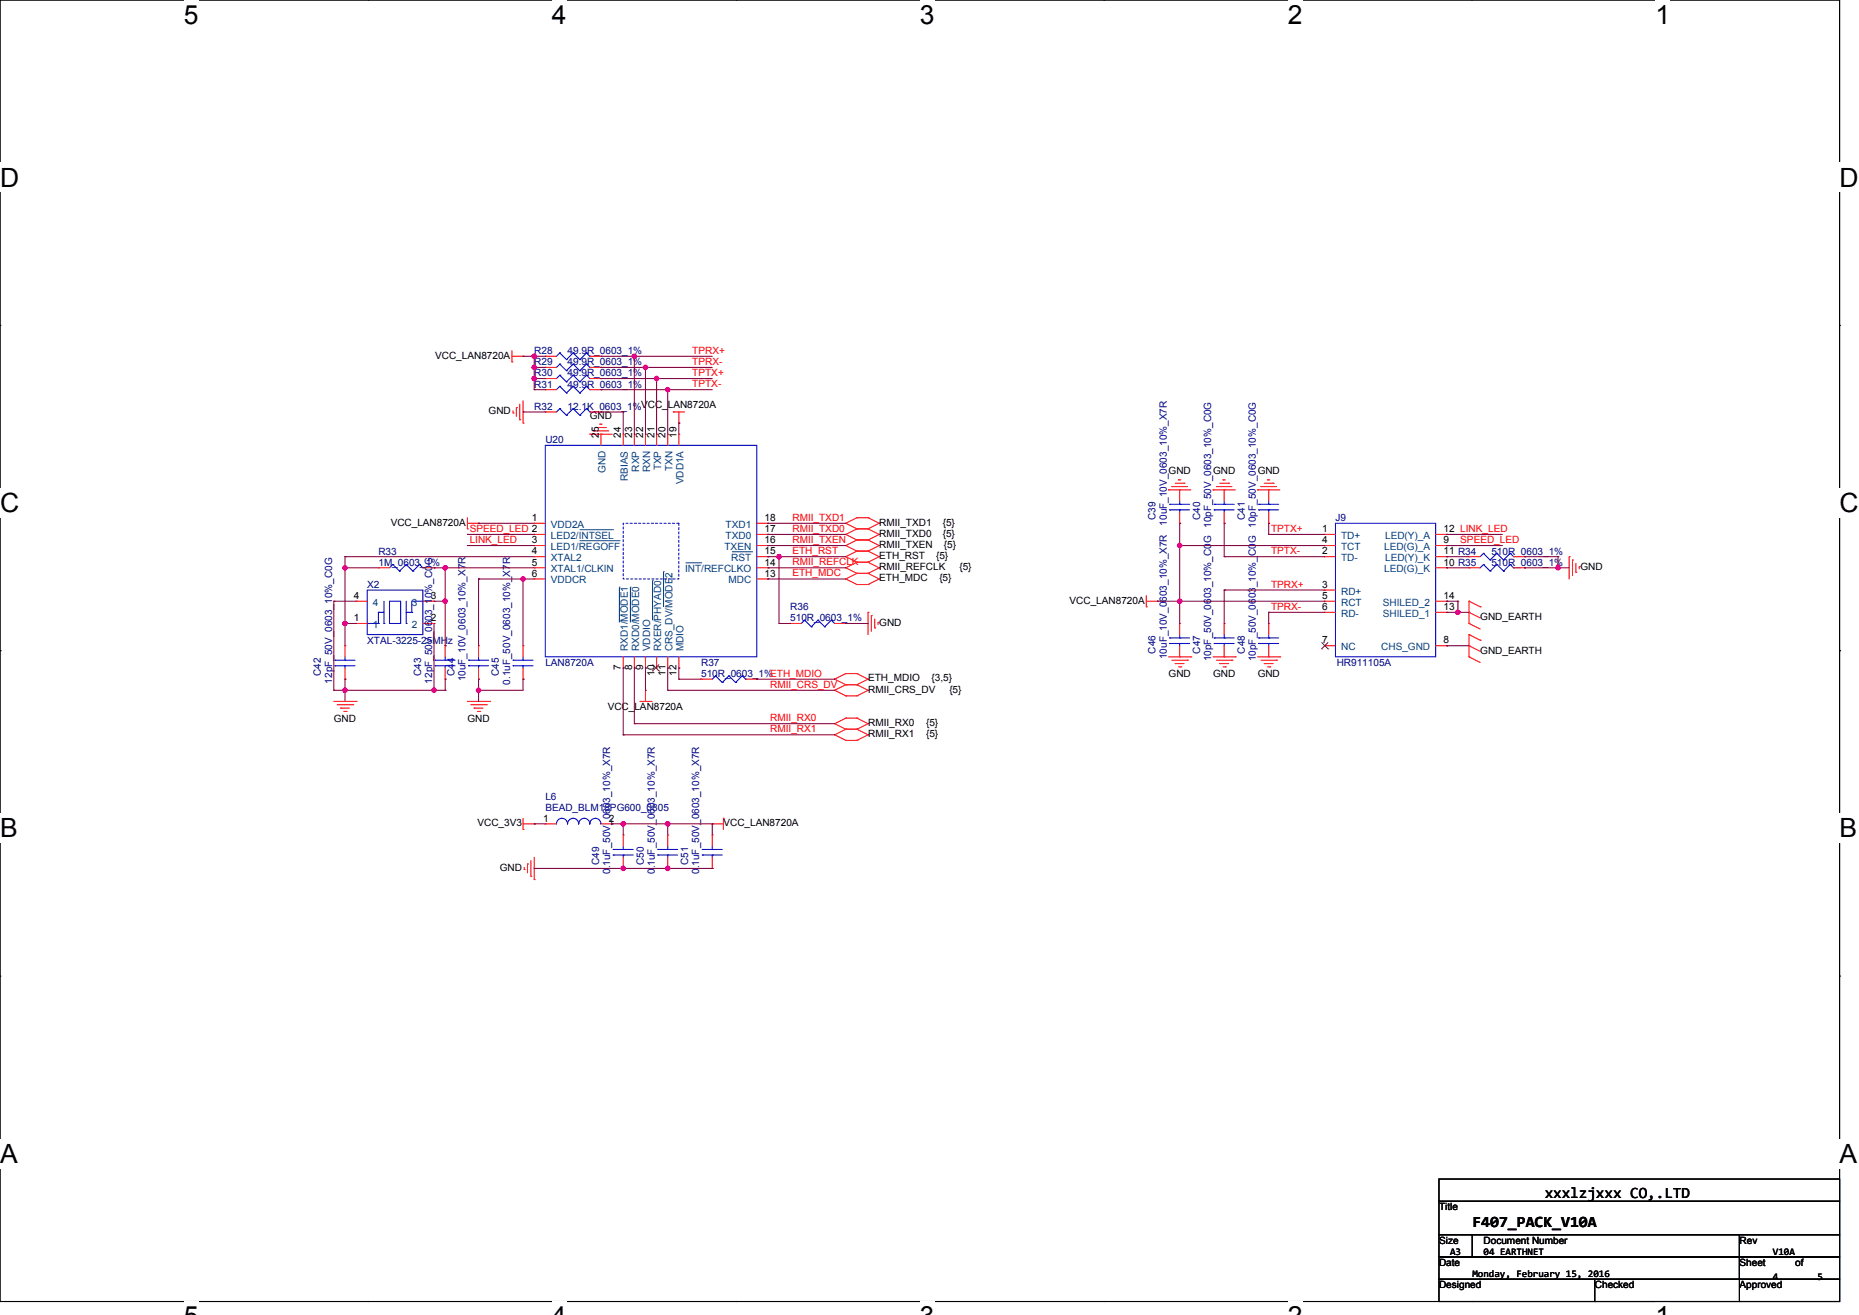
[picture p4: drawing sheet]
<svg xmlns="http://www.w3.org/2000/svg" width="297mm" height="210mm" viewBox="0 0 297 210" stroke-linecap="round" stroke-linejoin="round" font-family="sans-serif">
<path d="M0 0h293.9v207.8h-293.9z" fill="none" stroke="#000" stroke-width=".17"/>
<g fill="#fff">
<path d="M29.4 0h2.3v4.7h-2.3z"/>
<path d="M29.4 207.8h2.3v2.2h-2.3z"/>
</g>
<path d="M58.8 0h.1M58.8 207.8h.1" fill="none" stroke="#000" stroke-width=".17"/>
<g fill="#fff">
<path d="M88.2 0h2.3v4.7h-2.3z"/>
<path d="M88.2 207.8h2.3v2.2h-2.3z"/>
</g>
<path d="M117.6 0h.1M117.6 207.8h.1" fill="none" stroke="#000" stroke-width=".17"/>
<g fill="#fff">
<path d="M146.9 0h2.4v4.7h-2.4z"/>
<path d="M146.9 207.8h2.4v2.2h-2.4z"/>
</g>
<path d="M176.3 0h.1M176.3 207.8h.1" fill="none" stroke="#000" stroke-width=".17"/>
<g fill="#fff">
<path d="M205.7 0h2.4v4.7h-2.4z"/>
<path d="M205.7 207.8h2.4v2.2h-2.4z"/>
</g>
<path d="M235.1 0h.1M235.1 207.8h.1" fill="none" stroke="#000" stroke-width=".17"/>
<g fill="#fff">
<path d="M264.5 0h2.4v4.7h-2.4z"/>
<path d="M264.5 207.8h2.4v2.2h-2.4z"/>
<path d="M0 26h3.1v4.7h-3.1z"/>
<path d="M293.9 26h3.1v4.7h-3.1z"/>
<path d="M0 77.9h3.1v4.8h-3.1z"/>
<path d="M293.9 77.9h3.1v4.8h-3.1z"/>
</g>
<path d="M0 52h.1M293.9 52h.1" fill="none" stroke="#000" stroke-width=".17"/>
<g fill="#fff">
<path d="M0 129.9h2.8v4.7h-2.8z"/>
<path d="M293.9 129.9h2.8v4.7h-2.8z"/>
</g>
<path d="M0 103.9h.1M293.9 103.9h.1" fill="none" stroke="#000" stroke-width=".17"/>
<g fill="#fff">
<path d="M0 181.9h2.8v4.7h-2.8z"/>
<path d="M293.9 181.9h2.8v4.7h-2.8z"/>
</g>
<g fill="none" stroke="#000" stroke-width=".17">
<path d="M0 155.9h.1M293.9 155.9h.1M229.9 188.3h64v3.5h-64zM229.9 191.8h64v5.4h-64zM229.9 197.2h5.3v3.5h-5.3zM235.2 197.2h42.7v3.5h-42.7zM277.9 197.2h16v3.5h-16zM229.9 200.7h48v3.6h-48zM229.9 204.3h64v3.5h-64zM254.8 207.8h.1M254.8 204.3v3.5M277.9 200.7h16v3.6h-16z"/>
<path d="M277.9 207.8h.1M277.9 204.3v3.5"/>
</g>
<g fill="none" stroke="#f00" stroke-width=".17">
<path d="M81.8 57.8h.1M81.8 56.9h1.8M81.8 56v1.8M83.6 56.9h.1M87.1 56.9h.1M87.1 58.7h.1M87.1 56.9h1.8M87.1 58.7h1.8M94.2 56.9h1.8M94.2 58.7h1.8M96 56.9h.1M96 58.7h.1"/>
<path d="M82 66h.1M82 65.6v.4M82.5 65.1h.1M82.5 65.1v1.4M83 67h.1M83 64.5v2.5M83.6 67.6h.1M83.6 64v3.6M87.1 65.8h.1M87.1 60.5h.1M87.1 62.2h.1M87.1 65.8h1.8"/>
<path d="M87.1 60.5h1.8M87.1 62.2h1.8M94.2 69.3h.1M94.2 65.8h1.8M94.2 69.3h3.6M94.2 60.5h1.8M94.2 62.2h1.8M94.8 68.8h.1M94.8 68.8h2.5M95.3 68.3h1.4M95.8 67.7h.1M95.8 67.7h.4"/>
<path d="M96 69.3h.1M96 65.8h.1M96 60.5h.1M96 62.2h.1M96 69.3v1.8M96.7 68.3h.1M99.6 69.3h.1M99.6 69.3v1.8M101.3 69.3h.1M101.3 69.3v1.8M103.1 69.3h.1M103.1 69.3v1.8"/>
<path d="M104.9 69.3h.1M104.9 69.3v1.8M106.7 69.3h.1M106.7 69.3v1.8M107.6 65.8h.1M107.6 65.8h1.7M108.5 67.6h.1M108.5 69.3h.1M108.5 65.8v1.8M108.5 69.3v1.8M186.7 78.2h.1M186.7 78.2h3.5"/>
<path d="M187.2 77.7h.1M187.2 77.7h2.5M187.8 77.2h1.4M188.3 76.6h.1M188.3 76.6h.3M188.5 78.2h.1M188.5 78.2v1.8M189.2 77.2h.1M193.8 78.2h.1M193.8 78.2h3.6M194.3 77.7h.1M194.3 77.7h2.5"/>
<path d="M194.9 77.2h1.4M195.4 76.6h.1M195.4 76.6h.4M195.6 78.2h.1M195.6 78.2v1.8M196.3 77.2h.1M200.9 78.2h.1M200.9 78.2h3.6M201.4 77.7h.1M201.4 77.7h2.5M202 77.2h1.4M202.5 76.6h.1"/>
<path d="M202.5 76.6h.4M202.7 78.2h.1M202.7 78.2v1.8M203.4 77.2h.1M56.9 99.6h.1M56.9 96h.1M56.9 96h1.8M56.9 99.6h1.8M60.5 90.7h.1M60.5 90.7h1.7M67.6 96h1.7M67.6 90.7h1.7"/>
<path d="M67.6 99.6h1.7M69.3 99.6h.1M69.3 96h.1M69.3 90.7h.1M74.7 84.5h.1M74.7 83.6h1.8M74.7 82.7v1.8M76.5 83.6h.1M85.3 83.6h.1M85.3 85.3h.1M85.3 87.1h.1M85.3 88.9h.1"/>
<path d="M85.3 90.7h.1M85.3 92.5h.1M85.3 83.6h1.8M85.3 85.3h1.8M85.3 87.1h1.8M85.3 88.9h1.8M85.3 90.7h1.8M85.3 92.5h1.8M120.9 83.6h1.8M120.9 85.3h1.8M120.9 87.1h1.8M120.9 88.9h1.8"/>
<path d="M120.9 90.7h1.8M120.9 92.5h1.8M122.7 92.5h.1M122.7 90.7h.1M122.7 88.9h.1M122.7 87.1h.1M122.7 85.3h.1M122.7 83.6h.1M126.2 99.6h.1M126.2 99.6h1.8M133.3 99.6h1.8M135.1 87.1h.1"/>
<path d="M135.1 85.3h.1M135.1 83.6h.1M135.1 88.9h.1M135.1 90.7h.1M135.1 92.5h.1M135.1 99.6h.1M135.1 87.1l1.8 .9M135.1 85.3l1.8 .9M135.1 83.6l1.8 .9M135.1 88.9l1.8 .9M135.1 90.7l1.8 .9M135.1 92.5l1.8 .8"/>
<path d="M136.9 88h.1M136.9 86.2h.1M136.9 84.5h.1M136.9 82.7h.1M136.9 89.8h.1M136.9 91.6h.1M136.9 93.3h.1M136.9 88h1.8M136.9 86.2l-1.8 .9M136.9 86.2h1.8M136.9 84.5l-1.8 .8M136.9 84.5h1.8"/>
<path d="M136.9 82.7l-1.8 .9M136.9 82.7h1.8M136.9 89.8h1.8M136.9 88l-1.8 .9M136.9 91.6h1.8M136.9 89.8l-1.8 .9M136.9 93.3h1.8M136.9 91.6l-1.8 .9M138.7 88h.1M138.7 86.2h.1M138.7 84.5h.1M138.7 82.7h.1"/>
<path d="M138.7 89.8h.1M138.7 91.6h.1M138.7 93.3h.1M138.7 97.8h.1M138.7 86.2l1.8 .9M138.7 84.5l1.8 .8M138.7 82.7l1.8 .9M138.7 88l1.8 .9M138.7 89.8l1.8 .9M138.7 91.6l1.8 .9M138.7 97.8v3.5M139.2 98.3h.1"/>
<path d="M139.2 98.3v2.5M139.8 98.9v1.4M140.3 99.4h.1M140.3 99.4v.3M140.5 87.1h.1M140.5 85.3h.1M140.5 83.6h.1M140.5 88.9h.1M140.5 90.7h.1M140.5 92.5h.1M140.5 87.1l-1.8 .9M140.5 85.3l-1.8 .9"/>
<path d="M140.5 83.6l-1.8 .9M140.5 88.9l-1.8 .9M140.5 90.7l-1.8 .9M140.5 92.5l-1.8 .8M183.1 96.9h.1M183.1 96h1.8M183.1 95.1v1.8M184.9 96h.1M188.5 99.6h.1M188.5 83.6h.1M188.5 81.8v1.8M188.5 99.6v1.7"/>
<path d="M195.6 83.6h.1M195.6 99.6h.1M195.6 81.8v1.8M195.6 99.6v1.7M202.7 99.6h.1M202.7 83.6h.1M202.7 81.8v1.8M202.7 99.6v1.7M211.6 85.3h.1M211.6 88.9h.1M211.6 94.2h.1M211.6 87.1h.1"/>
<path d="M211.6 96h.1M211.6 97.8h.1M211.6 96h1.8M211.6 85.3h1.8M211.6 87.1h1.8M211.6 88.9h1.8M211.6 94.2h1.8M211.6 97.8h1.8M229.4 96h1.7M229.4 85.3h1.7M229.4 87.1h1.7M229.4 88.9h1.7"/>
<path d="M229.4 90.7h1.7M229.4 97.8h1.7M231.1 87.1h.1M231.1 90.7h.1M231.1 88.9h.1M231.1 85.3h.1M231.1 97.8h.1M231.1 96h.1M234.7 99.6h.1M234.7 96h.1M234.7 97.8h.1M234.7 88.9h.1"/>
<path d="M234.7 90.7h.1M234.7 99.6l1.8 .9M234.7 96v3.6M234.7 96l1.8 .9M234.7 97.8l1.8 .9M234.7 88.9h1.8M234.7 90.7h1.8M236.5 96.9h.1M241.8 88.9h1.8M241.8 90.7h1.8M243.6 88.9h.1M243.6 90.7h.1"/>
<path d="M250.7 88.9h.1M250.7 88.9v3.6M251.2 89.4h.1M251.2 89.4v2.5M251.8 91.4h.1M251.8 90v1.4M252.3 90.5h.1M252.3 90.5v.4M53.3 112h3.6M53.9 112.5h2.5M54.4 113.1h.1M54.4 113.1h1.4"/>
<path d="M54.9 113.6h.4M55.1 108.5h.1M55.1 103.1h.1M55.1 103.1v1.8M55.1 106.7v1.8M55.3 113.6h.1M56.4 112.5h.1M56.9 112h.1M71.1 108.5h.1M71.1 103.1h.1M71.1 103.1v1.8M71.1 106.7v1.8"/>
<path d="M74.7 112h3.5M75.2 112.5h2.5M75.7 113.1h.1M75.7 113.1h1.5M76.3 113.6h.3M76.5 108.5h.1M76.5 103.1h.1M76.5 103.1v1.8M76.5 106.7v1.8M76.6 113.6h.1M77.7 112.5h.1M78.2 112h.1"/>
<path d="M83.6 108.5h.1M83.6 103.1h.1M83.6 103.1v1.8M83.6 106.7v1.8M99.6 106.7h.1M99.6 104.9v1.8M101.3 106.7h.1M101.3 104.9v1.8M102.2 112h1.8M103.1 110.2h.1M103.1 106.7h.1M103.1 104.9v1.8"/>
<path d="M103.1 110.2v1.8M104 112h.1M104.9 106.7h.1M104.9 104.9v1.8M106.7 106.7h.1M106.7 104.9v1.8M108.5 106.7h.1M108.5 104.9v1.8M112 108.5h.1M112 108.5h1.8M119.1 108.5h1.8M120.9 108.5h.1"/>
<path d="M133.3 108.5h.1M133.3 110.2h.1M133.3 115.6h.1M133.3 117.3h.1M133.3 108.5l1.8 .8M133.3 110.2l1.8 .9M133.3 115.6l1.8 .9M133.3 117.3l1.8 .9M135.1 109.3h.1M135.1 107.6h.1M135.1 111.1h.1M135.1 116.5h.1"/>
<path d="M135.1 114.7h.1M135.1 118.2h.1M135.1 109.3h1.8M135.1 107.6l-1.8 .9M135.1 107.6h1.8M135.1 111.1h1.8M135.1 109.3l-1.8 .9M135.1 116.5h1.8M135.1 114.7l-1.8 .9M135.1 114.7h1.8M135.1 118.2h1.8M135.1 116.5l-1.8 .8"/>
<path d="M136.9 109.3h.1M136.9 107.6h.1M136.9 111.1h.1M136.9 116.5h.1M136.9 114.7h.1M136.9 118.2h.1M136.9 107.6l1.8 .9M136.9 109.3l1.8 .9M136.9 114.7l1.8 .9M136.9 116.5l1.8 .8M138.7 108.5h.1M138.7 110.2h.1"/>
<path d="M138.7 115.6h.1M138.7 117.3h.1M138.7 108.5l-1.8 .8M138.7 110.2l-1.8 .9M138.7 115.6l-1.8 .9M138.7 117.3l-1.8 .9M139.8 100.3h.1M186.7 104.9h3.5M187.2 105.4h2.5M187.8 106h.1M187.8 106h1.4M188.3 106.5h.3"/>
<path d="M188.5 104.9h.1M188.5 103.1v1.8M188.6 106.5h.1M189.7 105.4h.1M190.2 104.9h.1M193.8 104.9h3.6M194.3 105.4h2.5M194.9 106h.1M194.9 106h1.4M195.4 106.5h.4M195.6 104.9h.1M195.6 103.1v1.8"/>
<path d="M195.8 106.5h.1M196.8 105.4h.1M197.4 104.9h.1M200.9 104.9h3.6M201.4 105.4h2.5M202 106h.1M202 106h1.4M202.5 106.5h.4M202.7 104.9h.1M202.7 103.1v1.8M202.9 106.5h.1M203.9 105.4h.1"/>
<path d="M204.5 104.9h.1M211.6 103.1h.1M211.6 103.1h1.8M229.4 103.1h1.7M231.1 103.1h.1M234.7 104.9h.1M234.7 101.3h.1M234.7 103.1h.1M234.7 101.3v3.6M234.7 104.9l1.8 .9M234.7 101.3l1.8 .9M234.7 103.1l1.8 .9"/>
<path d="M236.5 102.2h.1M83.6 132.5h.1M83.6 131.6h1.7M83.6 130.7v1.8M83.7 138.9h.1M83.7 138.5v.4M84.3 138h.1M84.3 138v1.4M84.8 139.9h.1M84.8 137.4v2.5M85.3 131.6h.1M85.3 136.9v3.6"/>
<path d="M87.1 131.6h.1M87.1 131.6h1.8M96 131.6h1.8M97.8 131.6h.1M99.6 138.7h.1M99.6 133.3h.1M99.6 133.3v1.8M99.6 136.9v1.8M106.7 138.7h.1M106.7 133.3h.1M106.7 133.3v1.8M106.7 136.9v1.8"/>
<path d="M113.8 131.6h.1M113.8 138.7h.1M113.8 133.3h.1M113.8 131.6h1.8M113.8 133.3v1.8M113.8 136.9v1.8M115.6 130.7h.1M115.6 130.7v1.8M85.3 140.5h.1"/>
</g>
<g fill="none" stroke="#00f" stroke-width=".17">
<path d="M89.4 56.4h.1M89.4 58.1h.1M89.4 59.9h.1M89.4 56.4l-.5 .5M89.4 56.4l1.1 1M89.4 58.1l-.5 .6M89.4 58.1l1.1 1.1M89.4 59.9l-.5 .6M89.4 59.9l1.1 1.1M90.5 57.4h.1M90.5 59.2h.1M91.6 56.4h.1"/>
<path d="M91.6 58.1h.1M91.6 59.9h.1M91.6 56.4l-1.1 1M91.6 56.4l1 1M91.6 58.1l-1.1 1.1M91.6 58.1l1 1.1M91.6 59.9l-1.1 1.1M91.6 59.9l1 1.1M92.6 57.4h.1M92.6 59.2h.1M93.7 56.4h.1M93.7 58.1h.1"/>
<path d="M93.7 59.9h.1M93.7 56.4l-1.1 1M93.7 56.4l.5 .5M93.7 58.1l-1.1 1.1M93.7 58.1l.5 .6M93.7 59.9l-1.1 1.1M93.7 59.9l.5 .6M94.2 56.9h.1M94.2 58.7h.1M87.1 71.1h33.8v33.8h-33.8zM89.4 65.3h.1M89.4 61.7h.1"/>
<path d="M89.4 65.3l-.5 .5M89.4 65.3l1.1 1M89.4 61.7l-.5 .5M89.4 61.7l1.1 1.1M90.5 66.3h.1M90.5 61h.1M90.5 62.8h.1M91.6 65.3h.1M91.6 61.7h.1M91.6 65.3l-1.1 1M91.6 65.3l1 1M91.6 61.7l-1.1 1.1"/>
<path d="M91.6 61.7l1 1.1M92.6 66.3h.1M92.6 61h.1M92.6 62.8h.1M93.7 65.3h.1M93.7 61.7h.1M93.7 65.3l-1.1 1M93.7 65.3l.5 .5M93.7 61.7l-1.1 1.1M93.7 61.7l.5 .5M94.2 65.8h.1M94.2 60.5h.1"/>
<path d="M94.2 62.2h.1M58.7 94.2h8.9v7.1h-8.9zM58.7 99.6h.1M58.7 99.6h1.8M60.5 97.8h.1M60.5 99.6h.1M60.5 97.8h.8M60.5 97.8v1.8M61.3 99.6h.1M61.3 96v3.6M62.2 96h1.8v3.6h-1.8zM62.8 90.1h.1"/>
<path d="M62.8 90.1l-.6 .6M62.8 90.1l1 1.1M63.8 91.2h.1M64.9 99.6h.1M64.9 97.8h.1M64.9 90.1h.1M64.9 96v3.6M64.9 97.8h.9M64.9 90.1l-1.1 1.1M64.9 90.1l1.1 1.1M65.8 97.8h.1M66 91.2h.1"/>
<path d="M67 90.1h.1M67 90.1l-1 1.1M67 90.1l.6 .6M67.6 96h.1M67.6 90.7h.1M67.6 96h-1.8v1.8M128.5 99h.1M128.5 99l-.5 .6M128.5 99l1.1 1.1M130.7 99h.1M130.7 99l-1.1 1.1M130.7 99l1.1 1.1"/>
<path d="M132.8 99h.1M132.8 99l-1 1.1M132.8 99l.5 .6M133.3 99.6h.1M186.9 80.5h.1M186.9 81.4h.1M186.9 80.5h3.2M186.9 81.4h3.2M188.5 81.4h.1M188.5 80.5h.1M188.5 80v.5M188.5 81.4v.4"/>
<path d="M194 80.5h.1M194 81.4h.1M194 80.5h3.2M194 81.4h3.2M195.6 81.4h.1M195.6 80.5h.1M195.6 80v.5M195.6 81.4v.4M201.1 80.5h.1M201.1 81.4h.1M201.1 80.5h3.2M201.1 81.4h3.2"/>
<path d="M202.7 81.4h.1M202.7 80.5h.1M202.7 80v.5M202.7 81.4v.4M213.4 83.6h16v21.3h-16zM237 88.4h.1M237 90.1h.1M237 88.4l-.5 .5M237 88.4l1.1 1M237 90.1l-.5 .6M237 90.1l1.1 1.1M238.1 89.4h.1"/>
<path d="M238.1 91.2h.1M239.1 88.4h.1M239.1 90.1h.1M239.1 88.4l-1 1M239.1 88.4l1.1 1M239.1 90.1l-1 1.1M239.1 90.1l1.1 1.1M240.2 89.4h.1M240.2 91.2h.1M241.3 88.4h.1M241.3 90.1h.1M241.3 88.4l-1.1 1"/>
<path d="M241.3 88.4l.5 .5M241.3 90.1l-1.1 1.1M241.3 90.1l.5 .6M241.8 88.9h.1M241.8 90.7h.1M53.5 105.4h.1M53.5 106.3h.1M53.5 105.4h3.2M53.5 106.3h3.2M55.1 106.3h.1M55.1 105.4h.1M55.1 104.9v.5"/>
<path d="M55.1 106.3v.4M69.5 105.4h.1M69.5 106.3h.1M69.5 105.4h3.2M69.5 106.3h3.2M71.1 106.3h.1M71.1 105.4h.1M71.1 104.9v.5M71.1 106.3v.4M74.9 105.4h.1M74.9 106.3h.1M74.9 105.4h3.2"/>
<path d="M74.9 106.3h3.2M76.5 106.3h.1M76.5 105.4h.1M76.5 104.9v.5M76.5 106.3v.4M82 105.4h.1M82 106.3h.1M82 105.4h3.2M82 106.3h3.2M83.6 106.3h.1M83.6 105.4h.1M83.6 104.9v.5"/>
<path d="M83.6 106.3v.4M114.3 107.9h.1M114.3 107.9l-.5 .6M114.3 107.9l1.1 1.1M115.4 109h.1M116.5 107.9h.1M116.5 107.9l-1.1 1.1M116.5 107.9l1 1.1M117.5 109h.1M118.6 107.9h.1M118.6 107.9l-1.1 1.1M118.6 107.9l.5 .6"/>
<path d="M119.1 108.5h.1M129.6 100.1h.1M131.8 100.1h.1M186.9 101.9h.1M186.9 102.8h.1M186.9 101.9h3.2M186.9 102.8h3.2M188.5 102.8h.1M188.5 101.9h.1M188.5 101.3v.6M188.5 102.8v.3M194 101.9h.1"/>
<path d="M194 102.8h.1M194 101.9h3.2M194 102.8h3.2M195.6 102.8h.1M195.6 101.9h.1M195.6 101.3v.6M195.6 102.8v.3M201.1 101.9h.1M201.1 102.8h.1M201.1 101.9h3.2M201.1 102.8h3.2M202.7 102.8h.1"/>
<path d="M202.7 101.9h.1M202.7 101.3v.6M202.7 102.8v.3M88.9 131.6a.88 .88 0 0 1 .9-.9 .88 .88 0 0 1 .9 .9 .88 .88 0 0 1 .9-.9 .88 .88 0 0 1 .8 .9h.1a.88 .88 0 0 1 .9-.9h-.1a.88 .88 0 0 1 .9 .9 .88 .88 0 0 1 .9-.9 .88 .88 0 0 1 .9 .9M98 135.7h.1M98 136.5h.1M98 135.7h3.2M98 136.5h3.2M99.6 136.5h.1M99.6 135.7h.1M99.6 135.1v.6M99.6 136.5v.4"/>
<path d="M105.1 135.7h.1M105.1 136.5h.1M105.1 135.7h3.2M105.1 136.5h3.2M106.7 136.5h.1M106.7 135.7h.1M106.7 135.1v.6M106.7 136.5v.4M112.2 135.7h.1M112.2 136.5h.1M112.2 135.7h3.2M112.2 136.5h3.2"/>
<path d="M113.8 136.5h.1M113.8 135.7h.1M113.8 135.1v.6M113.8 136.5v.4"/>
</g>
<path d="M99.6 83.6h8.9v8.9h-8.9z" fill="none" stroke="#00f" stroke-width=".17" stroke-dasharray=".3 .3"/>
<g fill="none" stroke="#004080" stroke-width=".16">
<path d="M92.6 84.6h5.3M92.6 86.4h6.4M97.9 84.6h.1M99 86.4h.1M99 93.8h.1M99 93.8v5.6M100.7 93.8h.1M100.7 93.8v5.6M104.2 92.7h.1M104.2 92.7v6.4M106 91.3h.1M106 91.3v5.6"/>
<path d="M109.5 89.9h2.5M112 89.9h.1M116.9 88.1h3.2M120.1 88.1h.1"/>
</g>
<path d="M104.2 107.2h.1M104.2 106.1l1.1 1.1M105.3 107.2h.1M105.3 106.1l-1.1 1.1M211.1 103.6h.1M211.1 102.6l1.1 1M212.2 103.6h.1M212.2 102.6l-1.1 1" fill="none" stroke="#804000" stroke-width=".16"/>
<g fill="none" stroke="#800040" stroke-width=".17">
<path d="M83.6 56.9h.1M83.6 56.9h3.5M85.3 56.9h.1M85.3 58.7h.1M85.3 58.7h1.8M85.3 56.9v5.3M96 56.9h.1M96 58.7h.1M96 58.7h17.8M96 56.9h17.8M101.3 56.9h.1M101.3 56.9v12.4"/>
<path d="M103.1 58.7h.1M103.1 58.7v10.6M83.6 65.8h.1M83.6 65.8h3.5M85.3 62.2h.1M85.3 60.5h.1M85.3 62.2h1.8M85.3 60.5h1.8M96 60.5h.1M96 62.2h.1M96 65.8h.1M96 62.2h17.8"/>
<path d="M96 60.5h17.8M96 65.8h3.6M99.6 65.8h.1M99.6 65.8v3.5M104.9 60.5h.1M104.9 60.5v8.8M106.7 62.2h.1M106.7 62.2v7.1M108.5 67.6h.1M108.5 67.6v1.7M53.3 96h.1M53.3 96h3.6"/>
<path d="M53.3 96v14.2M55.1 88.9h.1M55.1 99.6h.1M55.1 90.7h.1M55.1 88.9h30.2M55.1 90.7h5.4M55.1 99.6h1.8M55.1 88.9v14.2M69.3 90.7h.1M69.3 90.7h16M69.3 96h1.8M69.3 99.6v10.6"/>
<path d="M71.1 90.7h.1M71.1 96h.1M71.1 90.7v12.4M74.7 85.3h.1M74.7 87.1h.1M74.7 85.3h10.6M74.7 87.1h10.6M76.5 92.5h.1M76.5 83.6h.1M76.5 92.5v10.6M76.5 92.5h8.8M76.5 83.6h8.8"/>
<path d="M83.6 92.5h.1M83.6 92.5v10.6M122.7 83.6h.1M122.7 85.3h.1M122.7 87.1h.1M122.7 88.9h.1M122.7 90.7h.1M122.7 92.5h.1M122.7 85.3h12.4M122.7 87.1h12.4M122.7 92.5h12.4M122.7 83.6h12.4"/>
<path d="M122.7 88.9h12.4M122.7 90.7h12.4M124.5 88.9h.1M124.5 99.6h.1M124.5 88.9v10.7M124.5 99.6h1.7M135.1 99.6h.1M135.1 99.6h3.6M184.9 96h.1M184.9 96h26.7M188.5 87.1h.1M188.5 96h.1"/>
<path d="M188.5 83.6h.1M188.5 87.1h23.1M188.5 83.6v16M195.6 88.9h.1M195.6 94.2h.1M195.6 83.6h.1M195.6 88.9h16M195.6 94.2h16M195.6 83.6v5.3M195.6 94.2v5.4M202.7 85.3h.1M202.7 97.8h.1"/>
<path d="M202.7 83.6h.1M202.7 85.3h8.9M202.7 97.8h8.9M202.7 83.6v1.7M202.7 97.8v1.8M231.1 88.9h.1M231.1 90.7h.1M231.1 85.3h.1M231.1 87.1h.1M231.1 97.8h.1M231.1 96h.1M231.1 85.3h8.9"/>
<path d="M231.1 87.1h8.9M231.1 88.9h3.6M231.1 90.7h3.6M231.1 96h1.8M231.1 97.8h3.6M232.9 96h.1M232.9 97.8h.1M232.9 96v1.8M243.6 90.7h.1M243.6 88.9h.1M243.6 88.9h5.3M243.6 90.7h7.1"/>
<path d="M248.9 88.9h.1M248.9 90.7h.1M248.9 88.9v1.8M53.3 110.2h.1M53.3 110.2h17.8M55.1 108.5h.1M55.1 110.2h.1M55.1 108.5v3.5M69.3 110.2h.1M71.1 108.5h.1M71.1 103.1h.1M71.1 110.2h.1"/>
<path d="M71.1 108.5v1.7M76.5 110.2h.1M76.5 108.5h.1M76.5 108.5v3.5M83.6 108.5h.1M83.6 108.5v1.7h-7.1M99.6 117.3h.1M99.6 106.7h.1M99.6 106.7v10.6M99.6 117.3h33.7M101.3 115.6h.1M101.3 106.7h.1"/>
<path d="M101.3 106.7v8.9M101.3 115.6h32M103.1 106.7h.1M103.1 106.7v3.5M106.7 110.2h.1M106.7 106.7h.1M106.7 110.2h26.6M106.7 106.7v3.5M108.5 108.5h.1M108.5 106.7h.1M108.5 106.7v1.8M108.5 108.5h3.5"/>
<path d="M120.9 108.5h.1M120.9 108.5h12.4M231.1 103.1h.1M231.1 103.1h3.6M85.3 131.6h.1M85.3 138.7h.1M85.3 131.6h1.8M85.3 138.7h28.5M97.8 131.6h.1M97.8 131.6h16M99.6 138.7h.1M99.6 131.6h.1"/>
<path d="M99.6 131.6v1.7M106.7 131.6h.1M106.7 131.6v1.7M113.8 138.7h.1M113.8 131.6h.1M113.8 131.6v1.7"/>
</g>
<g fill="#f0f" stroke="#f0f" stroke-width=".17">
<circle cx="83.6" cy="92.5" r=".35"/>
<circle cx="76.4" cy="110.2" r=".35"/>
<circle cx="106.7" cy="62.2" r=".35"/>
<circle cx="104.9" cy="60.4" r=".35"/>
<circle cx="103.1" cy="58.7" r=".35"/>
<circle cx="101.3" cy="56.9" r=".35"/>
<circle cx="99.6" cy="138.7" r=".35"/>
<circle cx="106.7" cy="138.7" r=".35"/>
<circle cx="99.6" cy="131.6" r=".35"/>
<circle cx="106.7" cy="131.6" r=".35"/>
<circle cx="85.3" cy="56.9" r=".35"/>
<circle cx="85.3" cy="60.4" r=".35"/>
<circle cx="85.3" cy="58.7" r=".35"/>
<circle cx="124.5" cy="88.9" r=".35"/>
<circle cx="71.1" cy="90.7" r=".35"/>
<circle cx="71.1" cy="96" r=".35"/>
<circle cx="55.1" cy="99.6" r=".35"/>
<circle cx="55.1" cy="90.7" r=".35"/>
<circle cx="188.5" cy="87.1" r=".35"/>
<circle cx="248.9" cy="90.7" r=".35"/>
<circle cx="232.9" cy="97.8" r=".35"/>
<circle cx="188.5" cy="96" r=".35"/>
<circle cx="69.3" cy="110.2" r=".35"/>
<circle cx="55.1" cy="110.2" r=".35"/>
</g>
<g font-size="4.2">
<text x="29.4" y="3.8">5</text>
<text x="88.2" y="3.8">4</text>
<text x="147" y="3.8">3</text>
<text x="205.7" y="3.8">2</text>
<text x="264.5" y="3.8">1</text>
<text x="0" y="29.8">D</text>
<text x="293.9" y="29.8">D</text>
<text x="0" y="81.8">C</text>
<text x="293.9" y="81.8">C</text>
<text x="0" y="133.7">B</text>
<text x="293.9" y="133.7">B</text>
<text x="0" y="185.7">A</text>
<text x="293.9" y="185.7">A</text>
</g>
<g font-size="2.5">
<text x="246.8" y="191.3">xxxlzjxxx CO,.LTD</text>
<text x="235.2" y="195.9">F407_PACK_V10A</text>
</g>
<g font-size="1.6">
<text x="69.5" y="57.3">VCC_LAN8720A</text>
<text x="78.1" y="66.2">GND</text>
<text x="94.2" y="66.9">GND</text>
<text x="95.6" y="69.9" transform="rotate(-90 95.6 69.9)">25</text>
<text x="99.2" y="69.9" transform="rotate(-90 99.2 69.9)">24</text>
<text x="101" y="69.9" transform="rotate(-90 101 69.9)">23</text>
<text x="102.8" y="69.9" transform="rotate(-90 102.8 69.9)">22</text>
<text x="104.5" y="69.9" transform="rotate(-90 104.5 69.9)">21</text>
<text x="106.3" y="69.9" transform="rotate(-90 106.3 69.9)">20</text>
<text x="108.1" y="69.9" transform="rotate(-90 108.1 69.9)">19</text>
<text x="186.7" y="75.8">GND</text>
<text x="193.8" y="75.8">GND</text>
<text x="200.9" y="75.8">GND</text>
<text x="62.4" y="83.9">VCC_LAN8720A</text>
<text x="85" y="83.2">1</text>
<text x="122.2" y="83.2">18</text>
<text x="140.5" y="83.9">RMII_TXD1</text>
<text x="150.6" y="83.9">{5}</text>
<text x="85" y="86.8">3</text>
<text x="85" y="88.5">4</text>
<text x="122.2" y="88.5">15</text>
<text x="122.2" y="86.8">16</text>
<text x="122.2" y="85">17</text>
<text x="140.5" y="87.5">RMII_TXEN</text>
<text x="140.5" y="85.7">RMII_TXD0</text>
<text x="140.5" y="89.3">ETH_RST</text>
<text x="149.5" y="89.3">{5}</text>
<text x="150.6" y="85.7">{5}</text>
<text x="150.8" y="87.5">{5}</text>
<text x="211.2" y="85">1</text>
<text x="211.2" y="88.5">2</text>
<text x="211.2" y="86.8">4</text>
<text x="230.6" y="86.8">9</text>
<text x="230.6" y="88.5">11 R34</text>
<text x="230.6" y="85">12 LINK_LED</text>
<text x="56.5" y="95.6">4</text>
<text x="68.8" y="95.6">3</text>
<text x="85" y="90.3">5</text>
<text x="85" y="92.1">6</text>
<text x="122.2" y="92.1">13</text>
<text x="122.2" y="90.3">14</text>
<text x="140.5" y="91">RMII_REFCLK</text>
<text x="140.5" y="92.8">ETH_MDC</text>
<text x="150.1" y="92.8">{5}</text>
<text x="153.3" y="91">{5}</text>
<text x="211.2" y="93.9">3</text>
<text x="211.2" y="95.6">5</text>
<text x="230.6" y="90.3">10 R35</text>
<text x="230.6" y="95.6">14</text>
<text x="252.5" y="91">GND</text>
<text x="56.5" y="99.2">1</text>
<text x="68.8" y="99.2">2</text>
<text x="140.5" y="99.9">GND</text>
<text x="170.9" y="96.4">VCC_LAN8720A</text>
<text x="211.2" y="97.4">6</text>
<text x="230.6" y="97.4">13</text>
<text x="236.5" y="99">GND_EARTH</text>
<text x="99.2" y="107" transform="rotate(-90 99.2 107)">7</text>
<text x="101" y="107" transform="rotate(-90 101 107)">8</text>
<text x="102.8" y="107" transform="rotate(-90 102.8 107)">9</text>
<text x="104.5" y="107.9" transform="rotate(-90 104.5 107.9)">10</text>
<text x="106.3" y="107.9" transform="rotate(-90 106.3 107.9)">11</text>
<text x="108.1" y="107.9" transform="rotate(-90 108.1 107.9)">12</text>
<text x="211.2" y="102.8">7</text>
<text x="230.6" y="102.8">8</text>
<text x="236.5" y="104.4">GND_EARTH</text>
<text x="97.1" y="113.5">VCC_LAN8720A</text>
<text x="138.7" y="108.8">ETH_MDIO</text>
<text x="138.7" y="110.6">RMII_CRS_DV</text>
<text x="148.8" y="108.8">{3,5}</text>
<text x="151.7" y="110.6">{5}</text>
<text x="186.7" y="108.1">GND</text>
<text x="193.8" y="108.1">GND</text>
<text x="200.9" y="108.1">GND</text>
<text x="53.3" y="115.2">GND</text>
<text x="74.7" y="115.2">GND</text>
<text x="138.7" y="115.9">RMII_RX0</text>
<text x="138.7" y="117.7">RMII_RX1</text>
<text x="147.9" y="115.9">{5}</text>
<text x="147.9" y="117.7">{5}</text>
<text x="76.3" y="131.9">VCC_3V3</text>
<text x="86.8" y="131.2">1</text>
<text x="97.3" y="131.2">2</text>
<text x="115.6" y="131.9">VCC_LAN8720A</text>
<text x="79.8" y="139.1">GND</text>
<text x="229.9" y="193.3">Title</text>
<text x="229.9" y="198.6">Size</text>
<text x="229.9" y="202.2">Date</text>
<text x="231.7" y="200.4">A3</text>
<text x="235.2" y="204">Monday, February 15, 2016</text>
<text x="237" y="200.4">04 EARTHNET</text>
<text x="237" y="198.6">Document Number</text>
<text x="277.9" y="198.6">Rev</text>
<text x="277.9" y="202.2">Sheet</text>
<text x="283.2" y="200.4">V10A</text>
<text x="286.8" y="202.2">of</text>
<text x="229.9" y="205.7">Designed</text>
<text x="254.8" y="205.7">Checked</text>
<text x="277.9" y="205.7">Approved</text>
<text x="283.2" y="204.3">4</text>
<text x="290.4" y="204.3">5</text>
</g>
<g font-size="1.6" fill="#000080">
<text x="85.4" y="56.6">R28</text>
<text x="85.4" y="58.3">R29</text>
<text x="90.7" y="56.6">49.9R_0603_1%</text>
<text x="90.7" y="58.3">49.9R_0603_1%</text>
<text x="85.4" y="65.4">R32</text>
<text x="85.4" y="60.1">R30</text>
<text x="85.4" y="61.9">R31</text>
<text x="90.7" y="65.4">12.1K_0603_1%VCC_LAN8720A</text>
<text x="90.7" y="60.1">49.9R_0603_1%</text>
<text x="90.7" y="61.9">49.9R_0603_1%</text>
<text x="87.1" y="70.8">U20</text>
<text x="184.6" y="83" transform="rotate(-90 184.6 83)">C39</text>
<text x="186.4" y="83.9" transform="rotate(-90 186.4 83.9)">10uF_10V_0603_10%_X7R</text>
<text x="191.7" y="83" transform="rotate(-90 191.7 83)">C40</text>
<text x="198.9" y="83" transform="rotate(-90 198.9 83)">C41</text>
<text x="213.4" y="83.2">J9</text>
<text x="60.5" y="88.6">R33</text>
<text x="193.5" y="84.3" transform="rotate(-90 193.5 84.3)">10pF_50V_0603_10%_C0G</text>
<text x="200.6" y="84.3" transform="rotate(-90 200.6 84.3)">10pF_50V_0603_10%_C0G</text>
<text x="238.3" y="88.6">510R_0603_1%</text>
<text x="58.7" y="93.9">X2</text>
<text x="60.5" y="90.3">1M_0603_1%</text>
<text x="238.3" y="90.3">510R_0603_1%</text>
<text x="126.2" y="97.5">R36</text>
<text x="126.2" y="99.2">510R_0603_1%</text>
<text x="51.3" y="107.9" transform="rotate(-90 51.3 107.9)">C42</text>
<text x="58.7" y="102.8">XTAL-3225-25MHz</text>
<text x="67.3" y="107.9" transform="rotate(-90 67.3 107.9)">C43</text>
<text x="72.6" y="107.9" transform="rotate(-90 72.6 107.9)">C44</text>
<text x="79.7" y="107.9" transform="rotate(-90 79.7 107.9)">C45</text>
<text x="87.1" y="106.3">LAN8720A</text>
<text x="112" y="106.3">R37</text>
<text x="184.6" y="104.4" transform="rotate(-90 184.6 104.4)">C46</text>
<text x="186.4" y="105.3" transform="rotate(-90 186.4 105.3)">10uF_10V_0603_10%_X7R</text>
<text x="191.7" y="104.4" transform="rotate(-90 191.7 104.4)">C47</text>
<text x="193.5" y="105.6" transform="rotate(-90 193.5 105.6)">10pF_50V_0603_10%_C0G</text>
<text x="198.9" y="104.4" transform="rotate(-90 198.9 104.4)">C48</text>
<text x="200.6" y="105.6" transform="rotate(-90 200.6 105.6)">10pF_50V_0603_10%_C0G</text>
<text x="213.6" y="106.3">HR911105A</text>
<text x="53" y="109.2" transform="rotate(-90 53 109.2)">12pF_50V_0603_10%_C0G</text>
<text x="69.1" y="109.2" transform="rotate(-90 69.1 109.2)">12pF_50V_0603_10%_C0G</text>
<text x="74.4" y="108.8" transform="rotate(-90 74.4 108.8)">10uF_10V_0603_10%_X7R</text>
<text x="81.5" y="109.3" transform="rotate(-90 81.5 109.3)">0.1uF_50V_0603_10%_X7R</text>
<text x="112" y="108.1">510R_0603_1%ETH_MDIO</text>
<text x="87.1" y="127.7">L6</text>
<text x="87.1" y="129.5">BEAD_BLM18PG600_0805</text>
<text x="95.7" y="138.2" transform="rotate(-90 95.7 138.2)">C49</text>
<text x="97.5" y="139.6" transform="rotate(-90 97.5 139.6)">0.1uF_50V_0603_10%_X7R</text>
<text x="102.8" y="138.2" transform="rotate(-90 102.8 138.2)">C50</text>
<text x="104.6" y="139.6" transform="rotate(-90 104.6 139.6)">0.1uF_50V_0603_10%_X7R</text>
<text x="109.9" y="138.2" transform="rotate(-90 109.9 138.2)">C51</text>
<text x="111.7" y="139.6" transform="rotate(-90 111.7 139.6)">0.1uF_50V_0603_10%_X7R</text>
</g>
<g font-size="1.6" fill="#f00">
<text x="110.6" y="58.3">TPRX-</text>
<text x="110.6" y="56.5">TPRX+</text>
<text x="110.6" y="61.9">TPTX-</text>
<text x="110.6" y="60.1">TPTX+</text>
<text x="126.6" y="83.2">RMII_TXD1</text>
<text x="75" y="84.9">SPEED_LED 2</text>
<text x="75" y="86.7">LINK_LED</text>
<text x="126.6" y="84.9">RMII_TXD0</text>
<text x="126.6" y="86.7">RMII_TXEN</text>
<text x="126.6" y="88.5">ETH_RST</text>
<text x="203.1" y="85">TPTX+</text>
<text x="203.1" y="88.5">TPTX-</text>
<text x="233.3" y="86.7">SPEED_LED</text>
<text x="126.6" y="90.3">RMII_REFCLK</text>
<text x="126.6" y="92">ETH_MDC</text>
<text x="203.1" y="93.9">TPRX+</text>
<text x="203.1" y="97.4">TPRX-</text>
<text x="123.1" y="109.8">RMII_CRS_DV</text>
<text x="123.1" y="115.2">RMII_RX0</text>
<text x="123.1" y="116.9">RMII_RX1</text>
</g>
<g font-size="1.6" fill="#004080">
<text x="96.8" y="75.6" transform="rotate(-90 96.8 75.6)">GND</text>
<text x="100.3" y="76.8" transform="rotate(-90 100.3 76.8)">RBIAS</text>
<text x="102.1" y="75.3" transform="rotate(-90 102.1 75.3)">RXP</text>
<text x="103.9" y="75.4" transform="rotate(-90 103.9 75.4)">RXN</text>
<text x="105.7" y="75.1" transform="rotate(-90 105.7 75.1)">TXP</text>
<text x="107.4" y="75.2" transform="rotate(-90 107.4 75.2)">TXN</text>
<text x="109.2" y="77.4" transform="rotate(-90 109.2 77.4)">VDD1A</text>
<text x="88" y="84.3">VDD2A</text>
<text x="88" y="86.1">LED2/INTSEL</text>
<text x="88" y="87.8">LED1/REGOFF</text>
<text x="88" y="89.6">XTAL2</text>
<text x="115.7" y="87.8">TXEN</text>
<text x="115.9" y="86.1">TXD0</text>
<text x="115.9" y="84.3">TXD1</text>
<text x="116.8" y="89.6">RST</text>
<text x="214.3" y="86.1">TD+</text>
<text x="214.3" y="89.6">TD-</text>
<text x="214.3" y="87.8">TCT</text>
<text x="221.1" y="87.8">LED(G)_A</text>
<text x="221.3" y="89.6">LED(Y)_K</text>
<text x="221.3" y="86.1">LED(Y)_A</text>
<text x="88" y="91.4">XTAL1/CLKIN</text>
<text x="88" y="93.2">VDDCR</text>
<text x="109.5" y="91.4">INT/REFCLKO</text>
<text x="116.4" y="93.2">MDC</text>
<text x="214.3" y="95">RD+</text>
<text x="221.1" y="91.4">LED(G)_K</text>
<text x="59.6" y="100.3">1</text>
<text x="59.6" y="96.7">4</text>
<text x="65.8" y="100.3">2</text>
<text x="65.8" y="96.7">3</text>
<text x="214.3" y="96.7">RCT</text>
<text x="214.3" y="98.5">RD-</text>
<text x="220.9" y="98.5">SHILED_1</text>
<text x="220.9" y="96.7">SHILED_2</text>
<text x="100.3" y="104" transform="rotate(-90 100.3 104)">RXD1/MODE1</text>
<text x="102.1" y="104" transform="rotate(-90 102.1 104)">RXD0/MODE0</text>
<text x="103.9" y="104" transform="rotate(-90 103.9 104)">VDDIO</text>
<text x="105.7" y="104" transform="rotate(-90 105.7 104)">RXER/PHYAD0</text>
<text x="107.4" y="104" transform="rotate(-90 107.4 104)">CRS_DV/MODE2</text>
<text x="109.2" y="104" transform="rotate(-90 109.2 104)">MDIO</text>
<text x="214.3" y="103.8">NC</text>
<text x="220.7" y="103.8">CHS_GND</text>
</g>
</svg>
